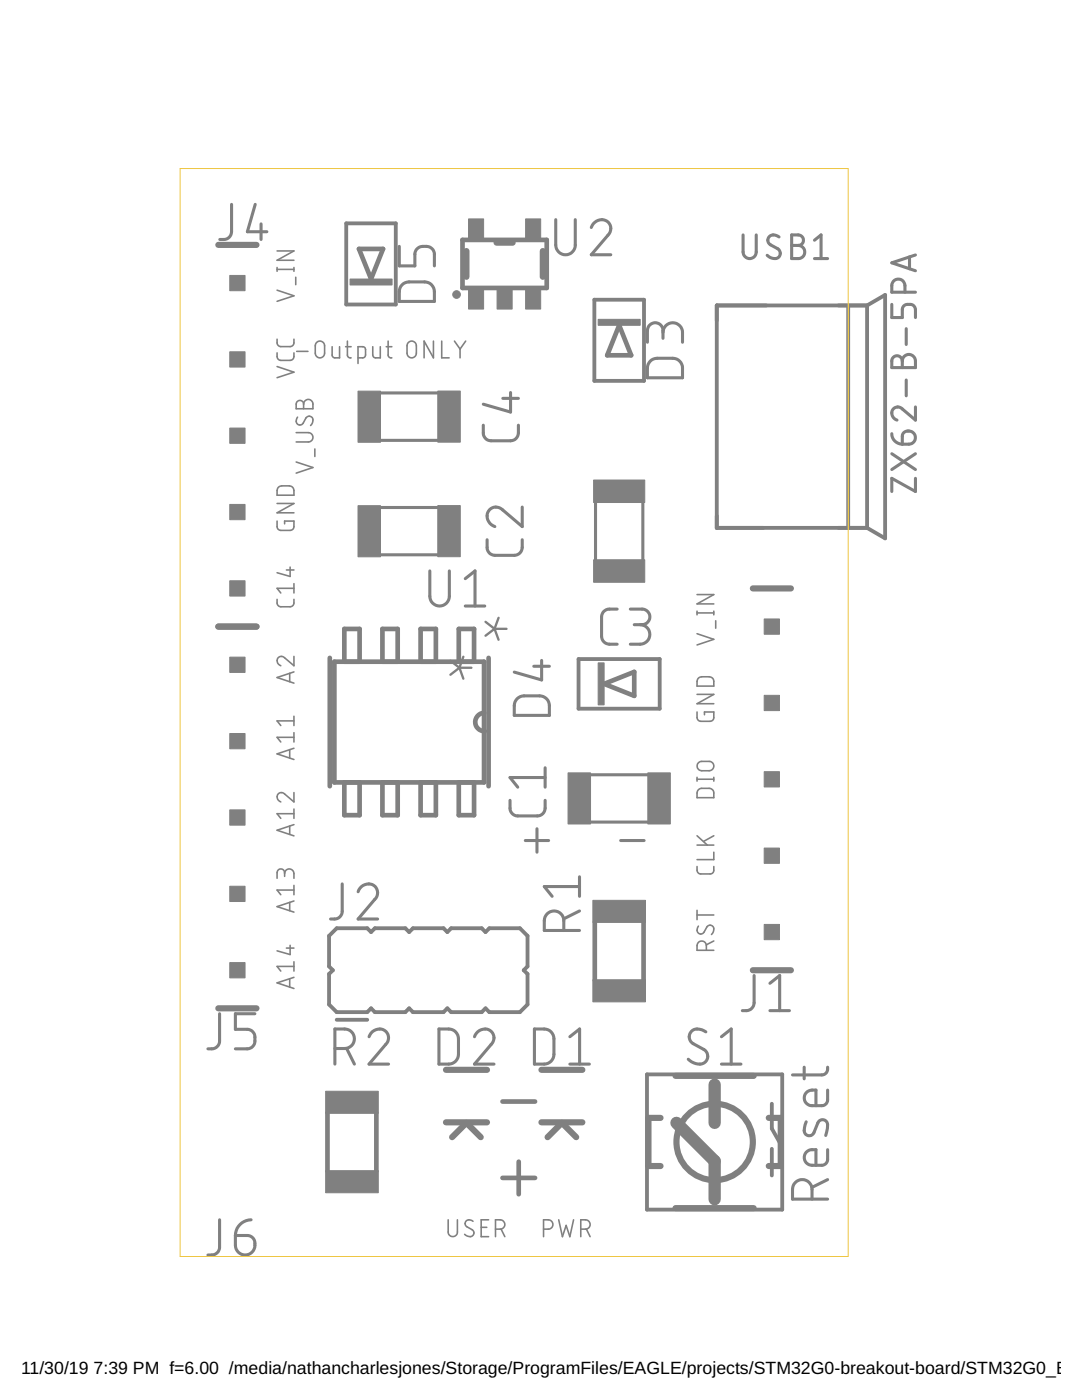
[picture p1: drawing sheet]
<svg xmlns="http://www.w3.org/2000/svg" width="216mm" height="279mm" viewBox="0 0 216 279" stroke-linecap="round" stroke-linejoin="round" font-family="sans-serif">
<g fill="none" stroke="#808080" stroke-width=".61">
<path d="M46.2 40.8v5.4a1.55 1.55 0 0 1-1.6 1.6h-.7M50.9 40.8l-1.5 5.4h3.9M52.1 44.7v3.1M79.7 49.2v3.9h3.1v-2.4a1.76 1.76 0 0 1 2.3-1.5 1.59 1.59 0 0 1 1.6 1.5v2.4M80.2 56.8l1-.5h3.5a1.95 1.95 0 0 1 2 1.9v2h-7v-2.4zM110.9 43.8v5.1a1.95 1.95 0 0 0 1.9 1.9 1.95 1.95 0 0 0 2-1.9v-5.1M118 45.4a1.97 1.97 0 0 1 2-1.6 1.97 1.97 0 0 1 1.9 1.8 1.86 1.86 0 0 1-.6 1.3l-3.3 3.9h3.9M148.3 46.9v3.4a1.31 1.31 0 0 0 1.3 1.3 1.31 1.31 0 0 0 1.3-1.3v-3.4M155.4 47.3a1.24 1.24 0 0 0-1.4-.4 1.24 1.24 0 0 0-.8 1.3l.5 .7 1.5 .7a1.11 1.11 0 0 1 .3 1.6 1.11 1.11 0 0 1-1.5 .3l-.9-.6M158 46.9h1.3a1.05 1.05 0 0 1 1 1 1.05 1.05 0 0 1-1 1.1 1.31 1.31 0 0 1 1.3 1.3 1.31 1.31 0 0 1-1.3 1.3h-1.3zM158 49h1.3M162.5 51.6h2.6"/>
<path d="M162.5 47.9l1.3-1v4.7M180.6 58.3a2.53 2.53 0 0 0-.4-2.2 1.31 1.31 0 0 0-1.4-.3 1.31 1.31 0 0 0-.9 1.2v1.3h4.8M181.5 51.3v2.3M182.7 50.9l-4.8 1.6 4.8 1.5M75.9 78.4h11.5M100.3 79.5h3.1M101.9 78.3v3.9l-5.5-1.5M129.8 72.1l.9-.6h3.5a1.95 1.95 0 0 1 2 1.9v2h-7v-2.3zM132.3 66.4a1.95 1.95 0 0 1 1.9-2 1.95 1.95 0 0 1 2 2v1.9M132.3 67.5a3 3 0 0 0-.3-2.5 1.56 1.56 0 0 0-1.7-.5 1.56 1.56 0 0 0-1.1 1.5v2.3M177.9 60.7v2.7h2.1v-1.6a1.35 1.35 0 0 1 1.1-1.1 1.35 1.35 0 0 1 1.4 .6l.2 .5v1.6M178.2 71.3a1.05 1.05 0 0 1 1.2-.2 1.05 1.05 0 0 1 .6 1 1.31 1.31 0 0 1 1.4-1.4 1.31 1.31 0 0 1 1.3 1.4v1.3h-4.8l.1-1.6z"/>
<path d="M180 72.1v1.3M180.8 65.6v3.1M180.8 75.8v3.2M75.9 87.9h11.5M96.4 84.9a2.83 2.83 0 0 0 .4 2.5 1.45 1.45 0 0 0 1.2 .6h3.9a1.59 1.59 0 0 0 1.5-1.6v-1.5M177.9 86.6a2.1 2.1 0 0 0 2.1 2M177.9 90.6l4.8 3.1M180.3 86.3a1.35 1.35 0 0 1 2.2 .5 1.35 1.35 0 0 1-1.1 1.8h-1.4l.1-1.8zM182.7 81.2v2.6l-2.7-2.2a1.28 1.28 0 0 0-1.9 .2 1.28 1.28 0 0 0 .6 1.9l.3 .1M182.7 95.5v2.6l-4.8-2.6v2.6M182.7 90.6l-4.8 3.1M75.9 110.7h11.5"/>
<path d="M75.9 101.3h11.5M85.8 113.9v5.1a1.95 1.95 0 0 0 1.9 1.9 1.95 1.95 0 0 0 2-1.9v-5.1M92.8 115.5l2-1.6v7M97.2 107.7a2.91 2.91 0 0 0 .3 2.5l.6 .5 .6 .1h3.9a1.59 1.59 0 0 0 1.6-1.5v-1.6M104.2 101.2v3.9l-3.9-3.3a1.87 1.87 0 0 0-2.8 .1 1.87 1.87 0 0 0 .5 2.8l.7 .4M118.8 100.2v11.6M128.3 100.2v11.6M92.8 120.9h3.9M103.2 139.4l1-.5h3.5a1.95 1.95 0 0 1 1.9 1.9v2h-7l.1-2.4zM106.5 133h3.1M108.1 131.8v3.9l-5.5-1.6M123.1 121.6a2.91 2.91 0 0 0-2.5 .3l-.4 .5-.2 .7v3.9a1.59 1.59 0 0 0 1.6 1.6h1.5"/>
<path d="M125.8 121.6h2.3a1.56 1.56 0 0 1 1.6 1.5 1.56 1.56 0 0 1-1.6 1.6h-1.5M127.7 124.7a1.95 1.95 0 0 1 2 1.9 1.95 1.95 0 0 1-2 2h-1.9M101.8 159.7a2.93 2.93 0 0 0 .3 2.6 1.51 1.51 0 0 0 1.2 .5h3.9a1.55 1.55 0 0 0 1.6-1.5v-1.6M108.8 153.2v3.9M108.8 155.2h-7l1.5 1.9M117.8 154.6h11.5M68.3 176.4v5.5a1.52 1.52 0 0 1-1.6 1.5h-.7M71.5 178a1.97 1.97 0 0 1 2-1.6 1.97 1.97 0 0 1 1.9 1.8 1.78 1.78 0 0 1-.6 1.3l-3.3 3.9h3.9M104.8 167.7h4.7M107.1 165.4v4.7M115.6 175v3.9M115.6 176.9h-7l1.6 2"/>
<path d="M117.8 164.1h11.5M123.8 167.7h4.7M112.5 185.7v-2a1.95 1.95 0 0 0-1.9-1.9 1.95 1.95 0 0 0-2 1.9v2h7M115.6 181.8l-3.1 1.6M150.5 194.7v5.4a1.76 1.76 0 0 1-2.4 1.6M153.6 196.2l2-1.5v7M43.8 202.3v5.5a1.76 1.76 0 0 1-2.3 1.5M50.9 202.3h-3.9v3.1h2.3a1.73 1.73 0 0 1 1.6 2.4 1.55 1.55 0 0 1-1.6 1.5h-2.3M66.8 209.3h2a1.95 1.95 0 0 0 1.9-2 1.95 1.95 0 0 0-1.9-1.9h-2v7M69.2 209.3l1.5 3.1M73.6 206.9a1.98 1.98 0 0 1 2.1-1.5 1.98 1.98 0 0 1 1.8 1.7 1.78 1.78 0 0 1-.6 1.4l-3.3 3.9h3.9M87.6 205.4h1.9a1.95 1.95 0 0 1 2 1.9v3.1a1.95 1.95 0 0 1-2 2h-1.9z"/>
<path d="M94.7 206.9a1.98 1.98 0 0 1 2-1.5 1.98 1.98 0 0 1 1.9 1.7l-.4 1.1-3.5 4.2h3.9M106.6 205.4h2a1.95 1.95 0 0 1 1.9 1.9v3.1a1.95 1.95 0 0 1-1.9 2h-2zM113.7 212.4h3.9M113.7 206.9l2-1.5v7M140.8 205.9a2.11 2.11 0 0 0-3 .2 1.57 1.57 0 0 0 .5 2.2l2.1 1.1a1.63 1.63 0 0 1 .6 2.2 1.63 1.63 0 0 1-2.2 .7l-.8-.4-.7-.5M144 212.4h3.8M144 206.9l1.9-1.5v7M153.6 201.7h3.9M160.5 213v2.3M165.1 217.6v2.2l-.2 .4-.7 .4-2.2 .1a1.56 1.56 0 0 1-1.5-1.6 1.56 1.56 0 0 1 1.5-1.5h.8v3.1M165.1 213a1.22 1.22 0 0 1-1.1 1.5h-5.9M160.9 223.9l-.2 .6a1.85 1.85 0 0 0 .1 1.9l.5 .3a.98 .98 0 0 0 1.1-.7l.8-1.9a1.01 1.01 0 0 1 1.1-.6 1.01 1.01 0 0 1 .8 1l-.3 2.1"/>
<path d="M162 239.3v-1.9a1.95 1.95 0 0 0-1.9-2 1.95 1.95 0 0 0-2 2v1.9h7M165.1 229.4v2.2l-.2 .5-.7 .4-2.2 .1a1.56 1.56 0 0 1-1.5-1.6 1.56 1.56 0 0 1 1.5-1.6h.8v3.2M165.1 235.4l-3.1 1.6M43.8 243.4v5.5a1.76 1.76 0 0 1-2.3 1.6M47 246.6h2.3a1.94 1.94 0 0 1 1.7 1.7 1.94 1.94 0 0 1-1.3 2 1.97 1.97 0 0 1-2.7-1.8zM50.1 243.4a3.2 3.2 0 0 0-3.1 3.2"/>
</g>
<path d="M142.6 216.5v7.6M135 224.1l7.6 7.6v7.6" fill="none" stroke="#808080" stroke-width="2.5"/>
<g fill="none" stroke="#808080" stroke-width="1.2">
<path d="M43.6 48.9h7.6M93.1 50.1v5.1M99.1 48.4h3.2M108.3 50.1v5.1M150.2 117.4h7.6M43.6 125.1h7.6M150.2 193.6h7.6M43.6 201.2h7.6M89 213.5h8.2M108 213.5h8.2M134.8 214.7h15.6M89 224h8.2"/>
<path d="M90.2 226.9l2.9-2.8 2.8 2.8M108 224h8.2M109.3 226.9l2.8-2.8 2.9 2.8M131.8 223.1h-2.4v9.6h2.4M153.4 223.1h2.4v9.6h-2.4M134.8 241.1h15.6"/>
<circle cx="142.6" cy="227.9" r="7.6"/>
</g>
<g fill="none" stroke="#808080" stroke-width=".93">
<path d="M71.6 49.7h4.8l-2.4 6zM92.3 47.9h16.8v9.6h-16.8zM123.5 64.9l2.4 6h-4.7zM65.8 131.3v25.6M66.7 132.1h29.9v24h-29.9zM68.7 132.1v-6.6h3.1v6.6M76.3 132.1v-6.6h3.1v6.6M83.9 132.1v-6.6h3.1v6.6M91.5 132.1v-6.6h3.1v6.6M97.5 131.3v25.6M120.5 136.5l6.1-2.4v4.8zM68.7 156.1v6.6h3.1v-6.6"/>
<path d="M76.3 156.1v6.6h3.1v-6.6M83.9 156.1v6.6h3.1v-6.6M91.5 156.1v6.6h3.1v-6.6M96.6 142.3a1.82 1.82 0 0 0-1.8 1.9 1.82 1.82 0 0 0 1.9 1.7M118.7 184.1v11.5M128.4 184.1v11.5M100.3 219.8h6.5M65.3 222.2v11.5M75.1 222.2v11.5M100.3 235.1h6.5M103.5 231.8v6.5"/>
</g>
<path d="M89.9 131.9l1.8 1.4M91.7 133.3h2.4M91.7 133.3l-1.8 1.4M91.7 133.3l.8 2.1M92.5 131.1l-.8 2.2M96.9 124.1l1.8 1.4M98.7 125.5h2.4M98.7 125.5l-1.8 1.4M98.7 125.5l.8 2.2M99.5 123.3l-.8 2.2" fill="none" stroke="#808080" stroke-width=".47"/>
<path d="M69.1 44.6h9.9v16.2h-9.9zM118.6 59.8h9.9v16.2h-9.9zM169.2 61.1v44.1M173 61l3.6-2.1v48.5l-3.6-2.1M173 61v44.3M173 61h-30v44.3h30M115.4 131.5h16.2v9.9h-16.2zM65.7 186.8l1.5-1.5h6.1l.7 .7 .8-.7h6.1l.7 .7 .8-.7h6.1l.8 .7 .7-.7h6.1l.8 .7 .7-.7h6.1l1.6 1.5v6.1l-.8 .7 .8 .8v6.1l-1.6 1.5h-6.1l-.7-.8-.8 .8h-6.1l-.7-.8-.8 .8h-6.1l-.8-.8-.7 .8h-6.1l-.8-.8-.7 .8h-6.1l-1.5-1.5v-6.1l.7-.8-.7-.7zM67.2 203.5h6.1M129.1 214.4h27v27h-27zM154 220.3v4.9l1.6 2.8M154 229.3v5.3" fill="none" stroke="#808080" stroke-width=".76"/>
<circle cx="91.1" cy="58.8" r=".76" fill="#808080" stroke="#808080" stroke-width=".2"/>
<g fill="#808080" stroke="#808080" stroke-width=".2">
<path d="M119.4 63.7h8.3v1.2h-8.3z"/>
<path d="M119.4 132.3h1.1v8.4h-1.1z"/>
<path d="M69.8 55.7h8.4v1.2h-8.4z"/>
<path d="M129.3 154.2h4.5v10.2h-4.5z"/>
<path d="M113.3 154.2h4.5v10.2h-4.5z"/>
<path d="M118.4 111.7h10.3v4.5h-10.3z"/>
<path d="M118.4 95.8h10.3v4.5h-10.3z"/>
<path d="M87.4 100.9h4.4v10.2h-4.4z"/>
<path d="M71.4 100.9h4.5v10.2h-4.5z"/>
<path d="M118.3 195.5h10.5v4.4h-10.5z"/>
<path d="M118.3 179.7h10.5v4.4h-10.5z"/>
<path d="M65 233.6h10.5v4.4h-10.5z"/>
<path d="M65 217.8h10.5v4.4h-10.5z"/>
<path d="M71.4 78.1h4.5v10.2h-4.5z"/>
<path d="M87.4 78h4.4v10.2h-4.4z"/>
<path d="M93.5 57.8h3v3.9h-3z"/>
<path d="M99.2 57.8h3v3.9h-3z"/>
<path d="M104.9 57.8h3v3.9h-3z"/>
<path d="M104.9 43.7h3v3.9h-3z"/>
<path d="M93.5 43.7h3v3.9h-3z"/>
<path d="M152.5 123.5h3v3.1h-3z"/>
<path d="M152.5 138.8h3v3h-3z"/>
<path d="M152.5 154h3v3.1h-3z"/>
<path d="M152.5 169.2h3v3.1h-3z"/>
<path d="M152.5 184.5h3v3h-3z"/>
<path d="M45.8 55h3.1v3h-3.1z"/>
<path d="M45.8 70.2h3.1v3.1h-3.1z"/>
<path d="M45.8 85.4h3.1v3.1h-3.1z"/>
<path d="M45.8 100.7h3.1v3h-3.1z"/>
<path d="M45.8 115.9h3.1v3.1h-3.1z"/>
<path d="M45.8 131.1h3.1v3.1h-3.1z"/>
<path d="M45.8 146.4h3.1v3h-3.1z"/>
<path d="M45.8 161.6h3.1v3.1h-3.1z"/>
<path d="M45.8 176.9h3.1v3h-3.1z"/>
<path d="M45.8 192.1h3.1v3.1h-3.1z"/>
</g>
<g fill="none" stroke="#808080" stroke-width=".32">
<path d="M55.3 53.4v.7M55.3 57.9l3.4 1.1-3.4 1.1M55.3 53.8h3.4M55.3 50.1h3.4l-3.4 1.8h3.4M58.7 53.4v.7M59 55.3v1.5M55.3 70.4v1l.3 .4 .4 .1h1.9l.4-.1 .3-.4 .1-1M55.3 67.7v1l.3 .3 .4 .2h1.9l.4-.2 .3-.3 .1-1M55.3 73.2l3.4 1.1-3.4 1.1M59.2 70.1h2.2M63.2 68.3a.93 .93 0 0 1 1-.1 .93 .93 0 0 1 .6 .8v1.5a.93 .93 0 0 1-1 .9 .93 .93 0 0 1-.9-.9v-1.5zM66.3 69.2v1.8l.5 .4h1v-2.2"/>
<path d="M69 69.2h1.1M69.3 68.1v2.9l.4 .4h.4M71.4 71.4h1.1l.3-.2 .1-1.5-.2-.4-1.3-.1v3.3M74.4 69.2v1.8l.2 .3 .4 .1h.9v-2.2M77.1 69.2h1.1M77.4 68.1l.1 2.9 .3 .4h.4M81.5 68.3a.93 .93 0 0 1 1-.1 .93 .93 0 0 1 .6 .8v1.5a.93 .93 0 0 1-1 .9 .93 .93 0 0 1-.9-.9v-1.5zM86.5 68.1v3.3l-1.9-3.3v3.3M88.1 68.1v3.3h1.5M90.7 68.1l1.1 1.6M91.8 69.7v1.7M92.9 68.1l-1.1 1.6"/>
<path d="M55.6 97.2l.6-.2h1.5l.7 .2a1.79 1.79 0 0 1 .3 1.6h-3.4a1.79 1.79 0 0 1 .3-1.6zM59.1 86.3h2.4a.93 .93 0 0 1 1 1 .93 .93 0 0 1-1 .9h-2.4M59.1 92.2l3.3 1.1-3.3 1.1M59.2 80.2a.74 .74 0 0 1 .9-.3 .74 .74 0 0 1 .5 .7 .93 .93 0 0 1 .9-.9 .93 .93 0 0 1 .9 .9v1h-3.3zM59.4 83.2a.87 .87 0 0 0-.3 1.1 .87 .87 0 0 0 .9 .5l.5-.3 .5-1.1a.82 .82 0 0 1 1.2-.2 .82 .82 0 0 1 .1 1.2l-.3 .5M60.6 80.6v1M62.8 89.6v1.5M55.3 104v1.3l.3 .4 .4 .2 2.1-.1a.71 .71 0 0 0 .6-.7v-1.1h-1.9v.5M55.3 119.6v1l.3 .3 .4 .2h1.9l.4-.2 .3-.3 .1-1M55.3 100.5h3.4l-3.4 1.8h3.4M57.1 113.7h1.6M57.9 113.2v1.8l-2.6-.7"/>
<path d="M58.7 116.5v1.8M58.7 117.4h-3.4l.7 .9M139.1 118.7h3.3l-3.3 1.8h3.3M57.8 134.4v1.7M58.7 131v1.9l-1.9-1.6a.93 .93 0 0 0-1.5 .2 .93 .93 0 0 0 .7 1.4M58.7 134.1l-3.4 1.1 3.4 1.1M139.1 122v.7M139.1 138.6h3.3l-3.3 1.8h3.3M139.1 126.5l3.3 1.1-3.3 1.1M139.1 122.3h3.3M139.4 135.3l.6-.2h1.5l.7 .2a1.73 1.73 0 0 1 .2 1.6h-3.3a1.79 1.79 0 0 1 .3-1.6zM142.4 122v.7"/>
<path d="M142.8 123.9v1.5M57.8 149.6v1.7M58.7 158.2v1.8l-1.9-1.5a.92 .92 0 0 0-1.5 .2 .92 .92 0 0 0 .7 1.3M58.7 142.9v1.9M58.7 146.2v1.9M58.7 149.3l-3.4 1.2 3.4 1.1M58.7 147.2h-3.4l.7 .9M58.7 143.9h-3.4l.7 .9M139.1 142.1v1.3l.5 .5 2.1 .1 .4-.2 .3-.4v-1.3h-1.8v.5M139.1 155.1v.8M139.1 155.5h3.3M139.3 152.3l.5-.3h1.7a.93 .93 0 0 1 .9 .9 .93 .93 0 0 1-.9 .9h-1.5a.93 .93 0 0 1-.8-.5 .93 .93 0 0 1 .1-1z"/>
<path d="M139.4 157.6l.6-.3 1.8 .1 .4 .2a1.66 1.66 0 0 1 .2 1.6h-3.3a1.71 1.71 0 0 1 .3-1.6zM142.4 155.1v.8M56.8 174.3a.93 .93 0 0 1 .9-.9 .93 .93 0 0 1 1 .9v1M56.8 174.9v-.7a.75 .75 0 0 0-.8-.8 .75 .75 0 0 0-.7 .8v1.1M57.8 164.8v1.7M58.7 161.5v1.8M58.7 176.7v1.9M58.7 179.8l-3.4 1.1 3.4 1.1M58.7 177.6h-3.4l.7 1M58.7 164.6l-3.4 1.1 3.4 1.1M58.7 162.4h-3.4l.7 .9M139.1 172.9v1l.3 .4 .4 .1h1.9a.7 .7 0 0 0 .7-.7v-.8"/>
<path d="M139.1 168.7h3.3M139.1 166.8l2 1.9M142.4 170.1v1.5h-3.3M142.4 166.8l-2 1.1M57.1 189.2h1.6M57.8 180.1v1.7M57.8 195.3v1.7M57.9 188.7v1.8l-2.6-.7M58.7 195.1l-3.4 1.1 3.4 1.1M58.7 192.9h-3.4l.7 .9M58.7 191.9v1.9M139.1 181.7v1.8"/>
<path d="M139.1 182.6h3.3M139.4 184.8a.87 .87 0 0 0-.3 1 .87 .87 0 0 0 .9 .6l.5-.4 .5-1a.81 .81 0 0 1 1.2-.2 .81 .81 0 0 1 .1 1.2l-.3 .5M140.9 189.7a1.67 1.67 0 0 0-.3-1.7 .93 .93 0 0 0-1-.1 .93 .93 0 0 0-.5 .8v1h3.3M142.4 187.8l-1.5 .8M89.4 243.4v2.5a.92 .92 0 0 0 .9 .9 .92 .92 0 0 0 1-.9v-2.5M94.4 243.7a.84 .84 0 0 0-1.2-.2 .84 .84 0 0 0-.2 1.2l1.2 .7a.8 .8 0 0 1 .2 1.2 .8 .8 0 0 1-1.2 .1l-.5-.4M96 244.9h1.1M97.5 243.4h-1.5v3.4h1.5M98.9 245.3h.9a.93 .93 0 0 0 .9-.9 .93 .93 0 0 0-.9-1h-.9v3.4M100 245.3l.7 1.5M108.5 245.3h.9a.93 .93 0 0 0 .9-.9 .93 .93 0 0 0-.9-1h-.9v3.4M111.5 243.4l.7 3.4 .8-2.2 .7 2.2 .7-3.4"/>
<path d="M115.9 245.3h.9a.93 .93 0 0 0 1-.9 .93 .93 0 0 0-1-1h-.9v3.4M117 245.3l.8 1.5"/>
</g>
<path d="M35.9 33.6h133.3v217.2h-133.3z" fill="none" stroke="#eec643" stroke-width=".2"/>
<g font-size="3.5">
<text x="4.2" y="274.2">11/30/19</text>
<text x="18.7" y="274.2">7:39 PM f=6.00 /media/nathancharlesjones/Storage/ProgramFiles/EAGLE/projects/STM32G0-breakout-board/STM32G0_Brea</text>
</g>
</svg>
